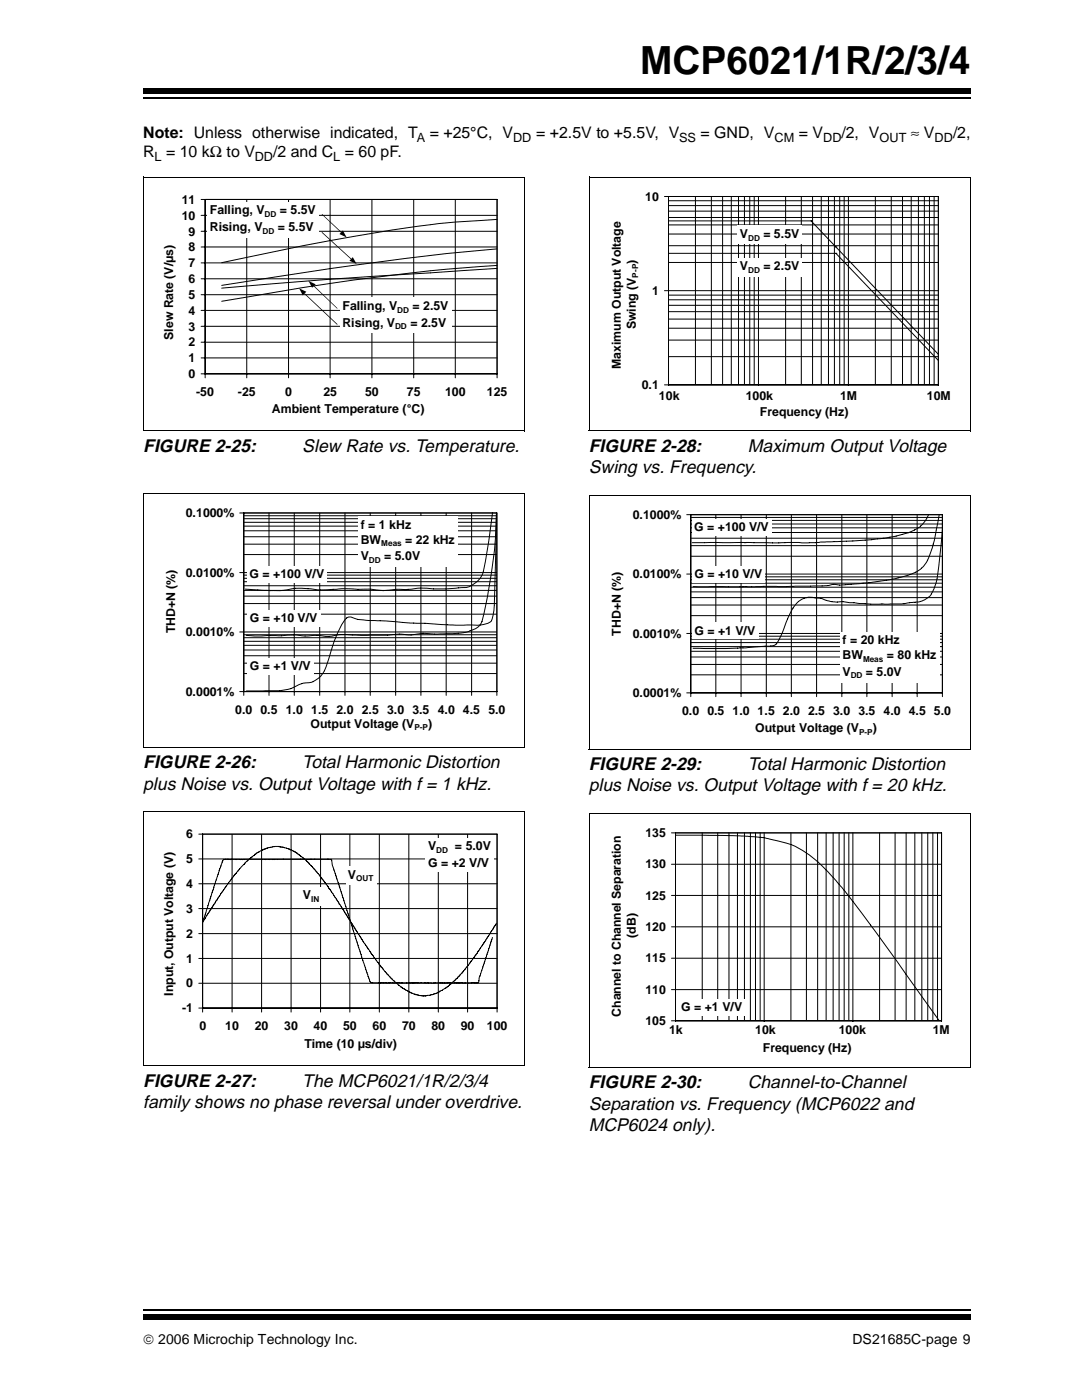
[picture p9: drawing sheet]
<svg xmlns="http://www.w3.org/2000/svg" width="216mm" height="279mm" viewBox="0 0 216 279" stroke-linecap="round" stroke-linejoin="round" font-family="sans-serif">
<path d="M28.6 261.4h165.1" fill="none" stroke="#000" stroke-width=".34"/>
<path d="M28.6 262.4h165.1v1.1h-165.1z" fill="#000"/>
<path d="M28.6 17.3h165.1v5.4h-165.1z" fill="#fff"/>
<path d="M28.6 19.6h165.1" fill="none" stroke="#000" stroke-width=".34"/>
<path d="M28.6 17.7h165.1v1.1h-165.1z" fill="#000"/>
<g fill="#fff">
<path d="M31.4 37.4h70.6v46.6h-70.6z"/>
<path d="M31.8 37.8h69.8v45.7h-69.8z"/>
<path d="M40.9 39.8h58.3v34.8h-58.3z"/>
</g>
<g fill="none" stroke="#000" stroke-width=".2">
<path d="M40.1 39.8h59.1v35.6M40.9 39.8v35.6M49.2 39.8v35.6M57.6 39.8v35.6M65.9 39.8v35.6M74.2 39.8v35.6M82.5 39.8v35.6M90.8 39.8v35.6M40.1 58.8h59.1M40.1 55.6h59.1M40.1 52.5h59.1M40.1 49.3h59.1"/>
<path d="M40.1 46.2h59.1M40.1 43h59.1M99.2 53a478.4 478.4 0 0 0-55 7.1M99.2 53.6l-33.3 2.1-21.7 1.8M99.2 49.7l-10.9 1-12.4 1.5-12.9 1.8-18.8 3M99.2 43.8a228.8 228.8 0 0 0-34.8 4.5l-20.2 4.1M40.1 71.4h59.1M40.1 68.3h59.1M40.1 65.1h59.1M40.1 61.9h59.1M40.1 74.6h59.1"/>
</g>
<path d="M67.9 59.4h22.2v7.1h-22.2z" fill="#fff"/>
<path d="M64.3 46.3l5.8 5.4v.1l-5.9-5.4zM64.2 42.8l.1-.1 3.9 3.6-.1 .2zM60.8 58.5l6.6 6.2-.1 .1-6.6-6.2zM62.7 57l4.7 4.5-.1 .1-4.7-4.5z" fill="#000"/>
<path d="M59.7 57.5l1.4 .7-.7 .7zM61.6 56.1l1.4 .6-.7 .7zM68.4 46l.8 1.4-1.5-.7zM70.4 51.3l.8 1.4-1.5-.7z" fill="#000"/>
<path d="M41.4 40.3h22.3v7h-22.3z" fill="#fff"/>
<path d="M28.7 35.4h76.1M28.7 35.3v50.7M104.7 35.4v50.7M28.6 86h76.1" fill="none" stroke="#000" stroke-width=".2"/>
<g fill="#fff">
<path d="M31.7 100h69.9v47.7h-69.9z"/>
<path d="M32.2 100.4h69v46.9h-69z"/>
<path d="M48.6 102.4h50.5v35.6h-50.5z"/>
</g>
<g fill="none" stroke="#000" stroke-width=".2">
<path d="M47.8 114.3h51.3M47.8 102.4h51.3v36.4M48.6 119h50.5M48.6 117.8h50.5M48.6 116.9h50.5M48.6 116.1h50.5M48.6 115.4h50.5M48.6 114.8h50.5M48.6 110.7h50.5M48.6 108.6h50.5M48.6 107.1h50.5M48.6 105.9h50.5"/>
<path d="M48.6 105h50.5M48.6 104.2h50.5M48.6 103.5h50.5M48.6 102.9h50.5M48.6 102.4v36.4M53.7 102.4v36.4M58.7 102.4v36.4M63.8 102.4v36.4M68.8 102.4v36.4M73.9 102.4v36.4M79 102.4v36.4M84 102.4v36.4"/>
<path d="M89 102.4v36.4M94.1 102.4v36.4M98.3 102.3l-.4 2.9a76.1 76.1 0 0 1-1.7 9.5 4.8 4.8 0 0 1-4.7 2.6l-2.5 .2h-2.5a16.7 16.7 0 0 0-5.5 .2l-2-.1a11.5 11.5 0 0 1-5 0h-1.5a50.6 50.6 0 0 0-8.5 .1 20.1 20.1 0 0 0-8 .2l-7.1-.3M99.1 102.3a95.9 95.9 0 0 1-2.9 21.7 3.1 3.1 0 0 1-2.4 1.9 16 16 0 0 1-5.3 .6h-1.8a11 11 0 0 0-4.7 .2h-.4a12 12 0 0 0-4.3 .1l-7-.1a12 12 0 0 0-4.7 .3h-.5a17.9 17.9 0 0 0-4.7-.1 16.4 16.4 0 0 0-4.8 0h-4.7l-1.8-.1M99.1 102.3l-.4 15.8a15.2 15.2 0 0 1-.6 5.7 4.2 4.2 0 0 1-3.6 1l-4.7-.1-7.8-.4-5-.4a28.1 28.1 0 0 1-6-.4 1.53 1.53 0 0 0-2.2 .3 28.5 28.5 0 0 0-3.5 8.5 4.7 4.7 0 0 1-4.6 4l-.4 .1a11.9 11.9 0 0 1-4 1.4l-7.2 .1M47.8 126.1h51.3M47.8 138h51.3M48.6 134.4h50.5M48.6 132.3h50.5M48.6 130.9h50.5M48.6 129.7h50.5M48.6 128.8h50.5"/>
<path d="M48.6 128h50.5M48.6 127.3h50.5M48.6 126.7h50.5M48.6 122.6h50.5M48.6 120.5h50.5"/>
</g>
<g fill="#fff">
<path d="M71.5 103.1h19.9v10h-19.9z"/>
<path d="M49.4 131.4h13.2v3.4h-13.2z"/>
<path d="M49.4 121.8h14.6v3.4h-14.6z"/>
<path d="M49.4 113h15.9v3.3h-15.9z"/>
</g>
<path d="M28.7 98.5h76.1M28.7 98.4v50.8M104.7 98.5v50.7M28.6 149.2h76.1" fill="none" stroke="#000" stroke-width=".2"/>
<g fill="#fff">
<path d="M31.4 164.1h70.6v46.5h-70.6z"/>
<path d="M31.8 164.5h69.8v45.7h-69.8z"/>
<path d="M40.4 166.5h58.8v34.7h-58.8z"/>
</g>
<g fill="none" stroke="#000" stroke-width=".2">
<path d="M39.7 176.4h59.5M39.7 171.4h59.5M39.7 166.5h59.5v35.5M40.4 166.5v35.5M46.3 166.5v35.5M52.2 166.5v35.5M58.1 166.5v35.5M64 166.5v35.5M69.8 166.5v35.5M75.7 166.5v35.5M81.6 166.5v35.5M87.5 166.5v35.5"/>
<path d="M93.3 166.5v35.5M39.7 196.2h59.5M39.7 191.3h59.5M39.7 186.3h59.5M39.7 181.3h59.5M69.9 183.9l-4.4-6.9-2-2.7-1.9-2.2-2.3-1.8-1.2-.7-1.7-.5-1.6-.2-1.3 .3-2.2 1-1.5 1.1-1.8 1.8-1.7 2.1-2.2 3.1-3.7 5.7M69.9 183.9l4.1 6.4 2 2.7 1.9 2 2.2 2 .9 .6 1.5 .8 1.9 .4 1.5-.2 1.3-.4 2.2-1.4 1.8-1.5 1.6-1.8 2.4-3.2 3.9-6.1M69.9 183.9l-3.6-11.5a.72 .72 0 0 0-.3-.9h-20.6a.97 .97 0 0 0-1.2 .9l-3.8 11.7M69.9 183.9l3.9 11.9a.64 .64 0 0 0 .8 .3h20.4a.49 .49 0 0 0 .6-.5l.1-.8h.1l2.5-7.7M39.7 201.2h59.5"/>
</g>
<g fill="#fff">
<path d="M85 167.2h13.6v6.7h-13.6z"/>
<path d="M60 177h4.3v3.7h-4.3z"/>
<path d="M69 172.9h6.1v3.8h-6.1z"/>
</g>
<path d="M28.7 162h76.1M28.7 161.9v50.8M104.7 162v50.7M28.6 212.7h76.1" fill="none" stroke="#000" stroke-width=".2"/>
<g fill="#fff">
<path d="M120.6 36.8h69.9v47.8h-69.9z"/>
<path d="M121.1 37.2h69v46.9h-69z"/>
<path d="M133.4 39.2h53.8v37.6h-53.8z"/>
</g>
<g fill="none" stroke="#000" stroke-width=".2">
<path d="M132.6 39.2h54.6v37.7M133.4 39.2v37.7M138.8 39.2v37.6M141.9 39.2v37.6M144.2 39.2v37.6M145.9 39.2v37.6M147.4 39.2v37.6M148.5 39.2v37.6M149.6 39.2v37.6M150.5 39.2v37.6M151.3 39.2v37.7M156.8 39.2v37.6"/>
<path d="M159.9 39.2v37.6M162.1 39.2v37.6M163.9 39.2v37.6M165.3 39.2v37.6M166.5 39.2v37.6M167.6 39.2v37.6M168.4 39.2v37.6M169.3 39.2v37.7M174.7 39.2v37.6M177.8 39.2v37.6M180.1 39.2v37.6M181.8 39.2v37.6"/>
<path d="M183.3 39.2v37.6M184.4 39.2v37.6M185.5 39.2v37.6M186.4 39.2v37.6M132.6 58h54.6M133.3 50.6h33.5M133.3 44.1h28.5M133.4 59.8h53.8M133.4 58.9h53.8M133.4 52.4h53.8M133.4 49h53.8M133.4 46.7h53.8"/>
<path d="M133.4 44.9h53.8M133.4 43.4h53.8M133.4 42.1h53.8M133.4 41h53.8M133.4 40.1h53.8M161.8 44.1h.1M161.8 44.1l5 5.2M166.8 50.6h.1M166.8 49.3h.1M166.8 50.6l20.4 21.3M166.8 49.3l20.4 21.4M132.6 76.8h54.6"/>
<path d="M133.4 71.2h53.8M133.4 67.9h53.8M133.4 65.5h53.8M133.4 63.7h53.8M133.4 62.2h53.8M133.4 60.9h53.8"/>
</g>
<g fill="#fff">
<path d="M147.1 45.1h12.9v3.6h-12.9z"/>
<path d="M147.1 51.4h12.9v3.7h-12.9z"/>
</g>
<path d="M117.6 35.3v50.7M117.6 35.4h76.1M193.6 35.4v50.7M117.5 86h76.1" fill="none" stroke="#000" stroke-width=".2"/>
<g fill="#fff">
<path d="M120.6 100.3h69.9v47.8h-69.9z"/>
<path d="M121.1 100.7h69v46.9h-69z"/>
<path d="M137.8 102.7h50.2v35.6h-50.2z"/>
</g>
<g fill="none" stroke="#000" stroke-width=".2">
<path d="M137 114.6h51M137 102.7h51v36.3M137.8 119.3h50.2M137.8 118.1h50.2M137.8 117.2h50.2M137.8 116.4h50.2M137.8 115.7h50.2M137.8 115.1h50.2M137.8 111h50.2M137.8 108.9h50.2M137.8 107.4h50.2M137.8 106.3h50.2"/>
<path d="M137.8 105.3h50.2M137.8 104.6h50.2M137.8 103.9h50.2M137.8 103.3h50.2M137.8 102.7v36.3M142.8 102.7v36.3M147.9 102.7v36.3M152.9 102.7v36.3M157.9 102.7v36.3M162.9 102.7v36.3M168 102.7v36.3M173 102.7v36.3"/>
<path d="M178 102.7v36.3M183 102.7v36.3M185.3 102.7a6.1 6.1 0 0 1-4.3 3.7l-2.8 .7-4.3 .6-11.1 .6h-24.7M187.4 102.7a34.8 34.8 0 0 1-2.5 9.5 5.7 5.7 0 0 1-3.6 2.6 54.3 54.3 0 0 1-14.4 1.9l-.8-.1a9.8 9.8 0 0 1-3.8 .3l-12.6 .2h-11.4M188.1 105.3l-.5 5.3a26.8 26.8 0 0 1-1.3 7 4.3 4.3 0 0 1-4.3 2.6l-2.2 .3-6.1 .1-5.3-.5a9.6 9.6 0 0 1-4.9-.7h-.3a4.2 4.2 0 0 0-5.2 2.4l-1.8 4.1a7.7 7.7 0 0 1-1.6 2.8l-.9 .3-5.1 .3-10.3 .1M137 126.4h51M137 138.3h51M137.8 134.7h50.2M137.8 132.6h50.2M137.8 131.1h50.2M137.8 130h50.2M137.8 129h50.2"/>
<path d="M137.8 128.2h50.2M137.8 127.6h50.2M137.8 127h50.2M137.8 122.9h50.2M137.8 120.7h50.2"/>
</g>
<g fill="#fff">
<path d="M138.1 112.9h14.6v3.4h-14.6z"/>
<path d="M167.7 126.1h19.8v10h-19.8z"/>
<path d="M138.1 124.2h13.2v3.4h-13.2z"/>
<path d="M138.1 103.6h16v3.3h-16z"/>
</g>
<path d="M117.6 98.8v50.7M117.6 98.9h76.1M193.6 98.9v50.7M117.5 149.5h76.1" fill="none" stroke="#000" stroke-width=".2"/>
<g fill="#fff">
<path d="M120.6 163.8h69.9v47.8h-69.9z"/>
<path d="M121.1 164.2h69v46.9h-69z"/>
<path d="M134.8 166.2h53.1v37.5h-53.1z"/>
</g>
<g fill="none" stroke="#000" stroke-width=".2">
<path d="M134 178.7h53.9M134 172.5h53.9M134 166.2h53.9v37.6M134.8 166.7h8.9l6.3 .3a27.7 27.7 0 0 1 9.4 2.3 35.6 35.6 0 0 1 9.5 9l5.7 7.5 12.9 18M134.8 166.2v37.6M140.1 166.2v37.5M143.2 166.2v37.5M145.5 166.2v37.5M147.2 166.2v37.5M148.5 166.2v37.5M149.7 166.2v37.5M150.7 166.2v37.5"/>
<path d="M151.7 166.2v37.5M152.5 166.2v37.6M157.8 166.2v37.5M160.9 166.2v37.5M163.2 166.2v37.5M164.8 166.2v37.5M166.2 166.2v37.5M167.4 166.2v37.5M168.4 166.2v37.5M169.4 166.2v37.5M170.2 166.2v37.6M175.5 166.2v37.5"/>
<path d="M178.6 166.2v37.5M180.8 166.2v37.5M182.5 166.2v37.5M183.9 166.2v37.5M185.1 166.2v37.5M186.1 166.2v37.5M187.1 166.2v37.5M134 197.5h53.9M134 191.2h53.9M134 185h53.9M134 203.7h53.9"/>
</g>
<path d="M135.5 199.4h13.2v3.4h-13.2z" fill="#fff"/>
<path d="M117.6 162.3v50.7M117.6 162.4h76.1M193.6 162.4v50.7M117.5 213h76.1" fill="none" stroke="#000" stroke-width=".2"/>
<text font-size="7.7" x="127.7" y="14.7">MCP6021/1R/2/3/4</text>
<g font-size="3.6">
<text x="28.6" y="90.2">FIGURE 2-25:</text>
<text x="60.3" y="90.2">Slew Rate vs. Temperature.</text>
<text x="117.5" y="94.5">Swing vs. Frequency.</text>
<text x="117.5" y="90.2">FIGURE 2-28:</text>
<text x="149.2" y="90.2">Maximum Output Voltage</text>
<text x="28.6" y="153.3">FIGURE 2-26:</text>
<text x="60.3" y="153.3">Total Harmonic Distortion</text>
<text x="117.5" y="153.7">FIGURE 2-29:</text>
<text x="149.2" y="153.7">Total Harmonic Distortion</text>
<text x="28.6" y="157.6">plus Noise vs. Output Voltage with f = 1 kHz.</text>
<text x="117.5" y="158">plus Noise vs. Output Voltage with f = 20 kHz.</text>
<text x="28.6" y="221.1">family shows no phase reversal under overdrive.</text>
<text x="28.6" y="216.8">FIGURE 2-27:</text>
<text x="60.3" y="216.8">The MCP6021/1R/2/3/4</text>
<text x="117.5" y="221.5">Separation vs. Frequency (MCP6022 and</text>
<text x="117.5" y="217.2">FIGURE 2-30:</text>
<text x="149.2" y="217.2">Channel-to-Channel</text>
<text x="117.5" y="225.7">MCP6024 only).</text>
</g>
<g font-size="3.2">
<text x="28.6" y="27.5">Note: Unless otherwise indicated, T</text>
<text x="85.8" y="27.5">= +25°C, V</text>
<text x="107" y="27.5">= +2.5V to +5.5V, V</text>
<text x="139.8" y="27.5">= GND, V</text>
<text x="159.4" y="27.5">= V</text>
<text x="167.9" y="27.5">/2, V</text>
<text x="181.7" y="27.5">≈ V</text>
<text x="190.2" y="27.5">/2,</text>
<text x="28.6" y="31.4">R</text>
<text x="33.1" y="31.4">= 10 kΩ to V</text>
<text x="54.5" y="31.4">/2 and C</text>
<text x="68.8" y="31.4">= 60 pF.</text>
</g>
<g font-size="2.8">
<text x="28.6" y="268.2">© 2006 Microchip Technology Inc.</text>
<text x="170.1" y="268.2">DS21685C-page 9</text>
</g>
<g font-size="2.5">
<text x="83.2" y="28.3">A</text>
<text x="102.4" y="28.3">DD</text>
<text x="135.6" y="28.3">SS</text>
<text x="154.6" y="28.3">CM</text>
<text x="164.3" y="28.3">DD</text>
<text x="175.5" y="28.3">OUT</text>
<text x="186.5" y="28.3">DD</text>
<text x="30.9" y="32.2">L</text>
<text x="50.8" y="32.2">DD</text>
<text x="66.5" y="32.2">L</text>
<text x="36.3" y="40.7">11</text>
<text x="128.7" y="40.1">10</text>
<text x="36.3" y="43.8">10</text>
<text x="37.6" y="47">9</text>
<text x="41.9" y="42.7">Falling, V</text>
<text x="41.9" y="46.1">Rising, V</text>
<text x="55.5" y="46.1">= 5.5V</text>
<text x="55.8" y="42.7">= 5.5V</text>
<text x="147.6" y="47.6">V</text>
<text x="152.3" y="47.6">= 5.5V</text>
<text x="37.6" y="53.3">7</text>
<text x="37.6" y="50.1">8</text>
<text x="126.9" y="52.6" transform="rotate(-90 126.9 52.6)">)</text>
<text x="147.6" y="53.9">V</text>
<text x="152.3" y="53.9">= 2.5V</text>
<text x="37.6" y="59.7">5</text>
<text x="37.6" y="56.5">6</text>
<text x="130.1" y="58.9">1</text>
<text x="37.6" y="66">3</text>
<text x="37.6" y="62.8">4</text>
<text x="68.3" y="61.9">Falling, V</text>
<text x="68.3" y="65.2">Rising, V</text>
<text x="81.9" y="65.2">= 2.5V</text>
<text x="82.3" y="61.9">= 2.5V</text>
<text x="126.9" y="65.8" transform="rotate(-90 126.9 65.8)">Swing (V</text>
<text x="34.6" y="67.8" transform="rotate(-90 34.6 67.8)">Slew Rate (V/µs)</text>
<text x="37.6" y="69.1">2</text>
<text x="37.6" y="75.5">0</text>
<text x="37.6" y="72.3">1</text>
<text x="123.9" y="73.6" transform="rotate(-90 123.9 73.6)">Maximum Output Voltage</text>
<text x="128.1" y="77.7">0.1</text>
<text x="39.2" y="79.1">-50</text>
<text x="47.5" y="79.1">-25</text>
<text x="54.2" y="82.4">Ambient Temperature (°C)</text>
<text x="56.9" y="79.1">0</text>
<text x="64.5" y="79.1">25</text>
<text x="72.9" y="79.1">50</text>
<text x="81.2" y="79.1">75</text>
<text x="88.8" y="79.1">100</text>
<text x="97.2" y="79.1">125</text>
<text x="131.5" y="79.8">10k</text>
<text x="148.8" y="79.8">100k</text>
<text x="151.6" y="83">Frequency (Hz)</text>
<text x="167.6" y="79.8">1M</text>
<text x="185" y="79.8">10M</text>
<text x="37.1" y="103.2">0.1000%</text>
<text x="72" y="105.5">f = 1 kHz</text>
<text x="126.3" y="103.6">0.1000%</text>
<text x="138.5" y="106">G = +100 V/V</text>
<text x="72" y="108.5">BW</text>
<text x="72" y="111.8">V</text>
<text x="76.7" y="111.8">= 5.0V</text>
<text x="80.9" y="108.5">= 22 kHz</text>
<text x="37.1" y="115.1">0.0100%</text>
<text x="49.8" y="115.4">G = +100 V/V</text>
<text x="126.3" y="115.4">0.0100%</text>
<text x="138.6" y="115.3">G = +10 V/V</text>
<text x="49.8" y="124.2">G = +10 V/V</text>
<text x="35" y="126.4" transform="rotate(-90 35 126.4)">THD+N (%)</text>
<text x="37.1" y="127">0.0010%</text>
<text x="123.9" y="126.8" transform="rotate(-90 123.9 126.8)">THD+N (%)</text>
<text x="126.3" y="127.3">0.0010%</text>
<text x="138.6" y="126.7">G = +1 V/V</text>
<text x="168.1" y="128.5">f = 20 kHz</text>
<text x="168.1" y="131.5">BW</text>
<text x="177" y="131.5">= 80 kHz</text>
<text x="49.8" y="133.8">G = +1 V/V</text>
<text x="168.1" y="134.8">V</text>
<text x="172.8" y="134.8">= 5.0V</text>
<text x="37.1" y="138.9">0.0001%</text>
<text x="46.9" y="142.4">0.0 0.5 1.0 1.5 2.0 2.5 3.0 3.5 4.0 4.5 5.0</text>
<text x="126.3" y="139.1">0.0001%</text>
<text x="136.1" y="142.7">0.0 0.5 1.0 1.5 2.0 2.5 3.0 3.5 4.0 4.5 5.0</text>
<text x="61.9" y="145.2">Output Voltage (V</text>
<text x="85.4" y="145.2">)</text>
<text x="150.7" y="146.1">Output Voltage (V</text>
<text x="174.2" y="146.1">)</text>
<text x="37.2" y="167.3">6</text>
<text x="128.8" y="167.1">135</text>
<text x="37.2" y="172.3">5</text>
<text x="85.4" y="169.7">V</text>
<text x="85.4" y="173">G = +2 V/V</text>
<text x="90.8" y="169.7">= 5.0V</text>
<text x="128.8" y="173.3">130</text>
<text x="37.2" y="177.2">4</text>
<text x="60.5" y="179.4">V</text>
<text x="69.4" y="175.4">V</text>
<text x="128.8" y="179.5">125</text>
<text x="37.2" y="182.2">3</text>
<text x="128.8" y="185.8">120</text>
<text x="37.2" y="187.2">2</text>
<text x="126.9" y="187.2" transform="rotate(-90 126.9 187.2)">(dB)</text>
<text x="37.2" y="197.1">0</text>
<text x="37.2" y="192.1">1</text>
<text x="128.8" y="192.1">115</text>
<text x="34.6" y="198.7" transform="rotate(-90 34.6 198.7)">Input, Output Voltage (V)</text>
<text x="36.4" y="202">-1</text>
<text x="123.9" y="202.9" transform="rotate(-90 123.9 202.9)">Channel to Channel Separation</text>
<text x="128.8" y="198.3">110</text>
<text x="135.9" y="201.9">G = +1 V/V</text>
<text x="39.8" y="205.6">0</text>
<text x="45" y="205.6">10</text>
<text x="50.8" y="205.6">20</text>
<text x="56.7" y="205.6">30</text>
<text x="60.7" y="209.1">Time (10 µs/div)</text>
<text x="62.6" y="205.6">40</text>
<text x="68.5" y="205.6">50</text>
<text x="74.3" y="205.6">60</text>
<text x="80.2" y="205.6">70</text>
<text x="86.1" y="205.6">80</text>
<text x="91.9" y="205.6">90</text>
<text x="97.2" y="205.6">100</text>
<text x="128.8" y="204.6">105</text>
<text x="133.5" y="206.4">1k</text>
<text x="150.7" y="206.4">10k</text>
<text x="152.2" y="210">Frequency (Hz)</text>
<text x="167.4" y="206.4">100k</text>
<text x="186.1" y="206.4">1M</text>
</g>
<g font-size="1.6">
<text x="52.4" y="46.6">DD</text>
<text x="52.8" y="43.3">DD</text>
<text x="149.3" y="48.1">DD</text>
<text x="127.3" y="55.4" transform="rotate(-90 127.3 55.4)">P-P</text>
<text x="149.3" y="54.5">DD</text>
<text x="78.9" y="65.7">DD</text>
<text x="79.2" y="62.4">DD</text>
<text x="73.6" y="112.3">DD</text>
<text x="76.1" y="109">Meas</text>
<text x="169.8" y="135.4">DD</text>
<text x="172.2" y="132.1">Meas</text>
<text x="82.7" y="145.8">P-P</text>
<text x="171.4" y="146.7">P-P</text>
<text x="87" y="170.2">DD</text>
<text x="62.1" y="179.9">IN</text>
<text x="71.1" y="175.9">OUT</text>
</g>
<g font-size=".4" fill="#fff">
<text x="134.2" y="204.5">1.E+03</text>
<text x="151.8" y="204.5">1.E+04</text>
<text x="169.5" y="204.5">1.E+05</text>
<text x="187.2" y="204.5">1.E+06</text>
</g>
</svg>
